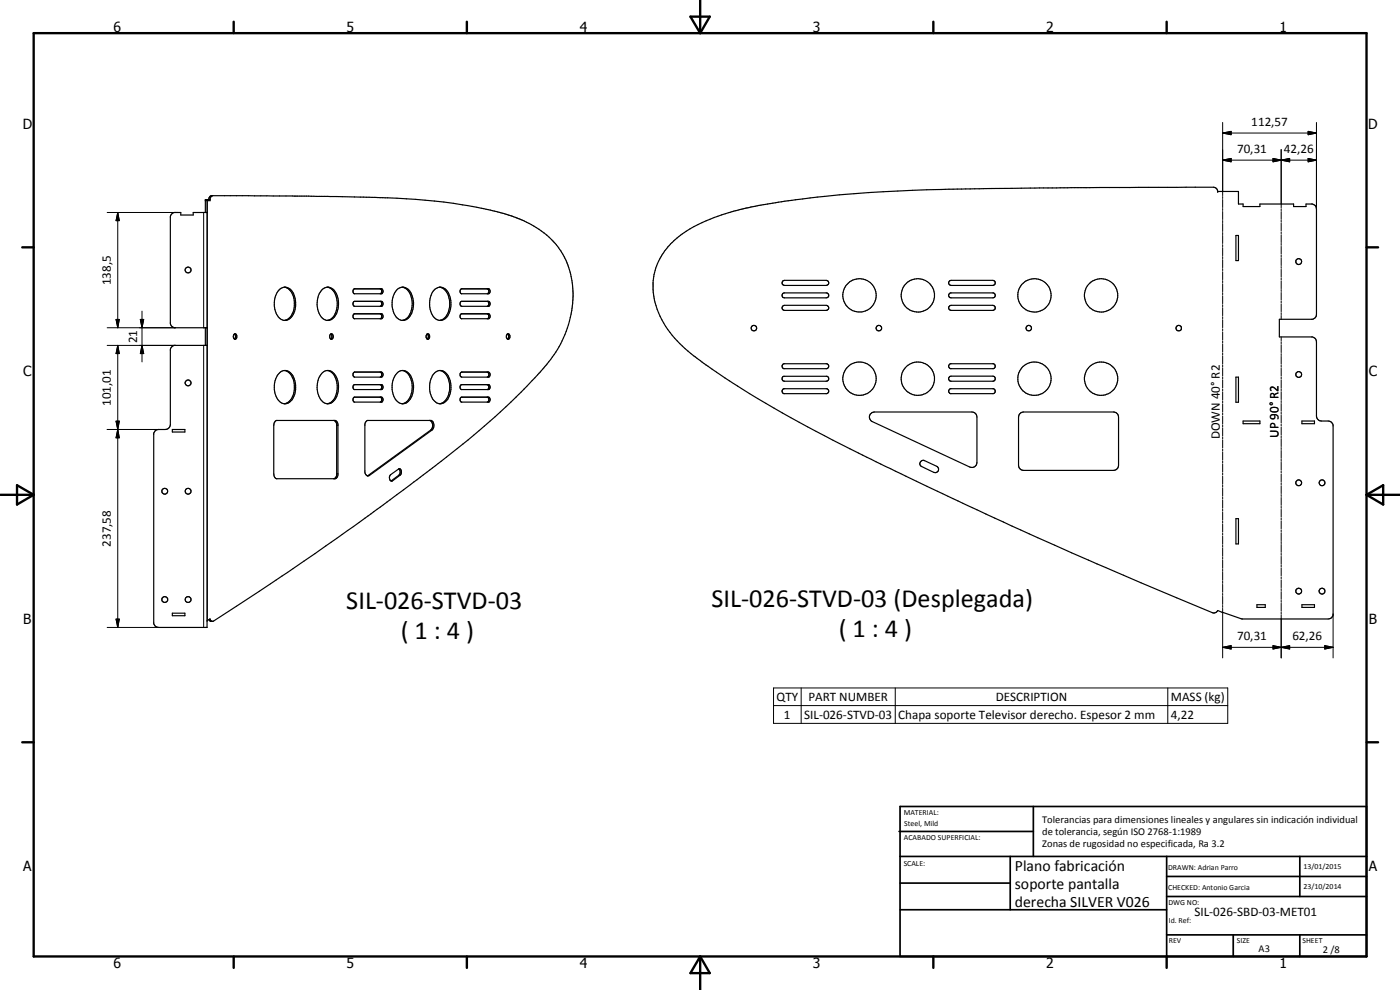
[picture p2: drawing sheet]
<svg xmlns="http://www.w3.org/2000/svg" width="420mm" height="297mm" viewBox="0 0 420 297" stroke-linecap="round" stroke-linejoin="round" font-family="sans-serif">
<g fill="none" stroke="#000" stroke-width=".35">
<path d="M62.1 60v128.3h-14.5l-1-.5-.5-.7 .1-57.3a1.49 1.49 0 0 1 1.4-.9l2.6-.2 .7-.5 .2-.8 .1-22.9 1.1-.9h9.8M62.6 60l.3-.9 .5-.4 29.3 .1 21.4 .5a178.9 178.9 0 0 1 30.4 3.2l7.7 1.9a35.8 35.8 0 0 1 9.5 4.4 23.2 23.2 0 0 1 10.2 22.3 34.4 34.4 0 0 1-9.8 20.5 202.6 202.6 0 0 1-24.9 23l-21.1 16.1a982.2 982.2 0 0 1-38.3 26.7l-13.7 9h-.9l-.5-.5M63.8 58.7l-.5 .4-.3 .9h-1.4v3.8M62.1 63.8h-4.1v.7h-3.7v-.7h-2l-.7 .4-.5 .7v32.3l.5 .7 .7 .4h9.8M201.2 73.2a34.7 34.7 0 0 1 14.2-8.3 109.3 109.3 0 0 1 23.3-5 436.9 436.9 0 0 1 49.9-3.2l32.9-.4 42.7-.1 .9 .4 .4 .8h6.2v3.8h1.4v.8h5v-.8h10.1v.8h3.8v-.8h1.9l.8 .4 .4 1.1v31.6a1.51 1.51 0 0 1-1.2 1.5h-9.9v5.3h9.9l.8 .4 .3 .5 .1 22.8a1.52 1.52 0 0 0 1.5 1.5l2.6 .1 .9 1.2-.1 57.2-.6 .7-.8 .2h-25.9l-7.2-2.5-.7 .6h-1a1635.2 1635.2 0 0 1-67.9-29.6l-13-6.1a792.1 792.1 0 0 1-50.6-25.6l-4.9-2.9a171 171 0 0 1-21.8-15 25.6 25.6 0 0 1-9.6-17.7 17.6 17.6 0 0 1 2.9-10.7zM370.9 70.7h.8v7.5h-.8zM61.6 98.3v5.3M83.7 87a2.57 2.57 0 0 1 4.4 1.2 6.3 6.3 0 0 1-1.5 7.7 2.82 2.82 0 0 1-3.8-2 6.7 6.7 0 0 1 .9-6.9zM85.3 86.1a4.3 4.3 0 0 1 3 4.5 5.4 5.4 0 0 1-2.3 5.4l-.7 .1M96.6 87a2.6 2.6 0 0 1 4.4 1.2 6.5 6.5 0 0 1-1.6 7.7 2.82 2.82 0 0 1-3.7-2 7 7 0 0 1 .9-6.9zM98.2 86.1a4.3 4.3 0 0 1 3 4.5 5.6 5.6 0 0 1-2.3 5.4l-.7 .1M106.1 94.4l.2-.3h8.3a.95 .95 0 0 1 0 1.5h-8.3l-.4-.5z"/>
<path d="M106.1 86.9l.2-.2h8.3a.95 .95 0 0 1 0 1.4h-8.3l-.4-.5zM106.1 90.6l.2-.2h8.3a.85 .85 0 0 1-.1 1.5h-8.1a.85 .85 0 0 1-.3-1.3zM114.1 94.1a.88 .88 0 0 1 .1 1.5M114.2 86.7l.3 .6-.3 .8M114.2 90.4a.89 .89 0 0 1-.1 1.5M119 87a2.6 2.6 0 0 1 4.5 1.2 6.5 6.5 0 0 1-1.5 7.7 2.99 2.99 0 0 1-4-2.5 6.8 6.8 0 0 1 1-6.4zM120.7 86.1a3.9 3.9 0 0 1 2.9 4 6.2 6.2 0 0 1-1.9 5.7l-1 .3M130.3 87a2.56 2.56 0 0 1 4.4 1.2 6.6 6.6 0 0 1-1.2 7.5 2.7 2.7 0 0 1-4.1-1.8 6.9 6.9 0 0 1 .9-6.9zM131.9 86.1a3.5 3.5 0 0 1 2.6 2.5 6.2 6.2 0 0 1-1.9 7.4l-.7 .1M138.2 94.4l.3-.3h8.2a.95 .95 0 0 1 0 1.5h-8.2l-.4-.5zM138.2 90.6l.3-.2h8.2a.85 .85 0 0 1-.1 1.5h-8l-.5-.4zM138.3 86.7h8.4a.95 .95 0 0 1 0 1.4h-8.2a.9 .9 0 0 1-.2-1.4z"/>
<path d="M146.2 94.1a.84 .84 0 0 1 .1 1.5M146.3 86.7l.4 .6-.4 .8M146.3 90.4a.84 .84 0 0 1-.1 1.5M234.9 88.1l.4-.2h12.8a.75 .75 0 0 1 .6 .8 .75 .75 0 0 1-.8 .7h-12.5l-.6-.4zM234.9 84.3l.5-.2h12.5a.76 .76 0 0 1 .8 .8 .76 .76 0 0 1-.8 .7h-12.5a.79 .79 0 0 1-.6-.4 .79 .79 0 0 1 .1-.9zM234.9 91.9l.5-.3h12.5a.76 .76 0 0 1 .8 .8 .76 .76 0 0 1-.8 .7h-12.5a.77 .77 0 0 1-.6-.4 .77 .77 0 0 1 .1-.8zM284.8 92l.6-.4h12.6a.76 .76 0 0 1 .7 .8 .76 .76 0 0 1-.7 .7h-12.6l-.6-.3zM284.9 84.3l.5-.2h12.6a.76 .76 0 0 1 .7 .8 .76 .76 0 0 1-.7 .7h-12.6a.76 .76 0 0 1-.7-.4 .76 .76 0 0 1 .2-.9zM285.1 88l13-.1a.76 .76 0 0 1 .6 .8 .76 .76 0 0 1-.7 .7h-12.6a.75 .75 0 0 1-.7-.6 .75 .75 0 0 1 .4-.8zM70.2 100.4l.4-.2a.84 .84 0 0 1 .5 .8 .84 .84 0 0 1-.7 .8 1.04 1.04 0 0 1-.2-1.4zM70.4 100.2l.3 .7-.3 .8M83.7 112.1a2.53 2.53 0 0 1 2.6-.8 2.53 2.53 0 0 1 1.8 1.9 6.7 6.7 0 0 1-1.2 7.5 2.67 2.67 0 0 1-4.1-1.8 6.8 6.8 0 0 1 .9-6.8z"/>
<path d="M85.3 111.2h.4M85.7 111.2a5.5 5.5 0 0 1 2.5 6.5 4 4 0 0 1-2.9 3.5M96.6 112.1a2.45 2.45 0 0 1 4.1 .7 6.4 6.4 0 0 1-1.3 8.1 2.71 2.71 0 0 1-3.7-2 6.9 6.9 0 0 1 .9-6.8zM98.2 111.2h.4M98.5 111.2a5.4 5.4 0 0 1 2.5 6.5 4 4 0 0 1-2.8 3.5M99.1 100.4a.66 .66 0 0 1 .9 .1 .66 .66 0 0 1-.1 .9 .49 .49 0 0 1-.5 .4 .49 .49 0 0 1-.4-.6zM99.3 100.2l.3 .4v.7l-.3 .4M106.1 111.9l.3-.3h8.1a.83 .83 0 0 1 .5 .8 .83 .83 0 0 1-.5 .8h-8.1a.82 .82 0 0 1-.3-1.3zM106.1 115.6l.3-.2h8.1a.86 .86 0 0 1 .1 1.5h-8.3l-.4-.6zM106.3 119.2h8.3a.91 .91 0 0 1 0 1.4h-8.3l-.4-.5 .1-.6zM114.1 111.6a.85 .85 0 0 1 .4 .8 .85 .85 0 0 1-.4 .8M114.1 115.4a.85 .85 0 0 1 .1 1.5"/>
<path d="M114.2 119.2a.88 .88 0 0 1-.1 1.4M119.3 111.8a2.57 2.57 0 0 1 4.2 1.4 6.4 6.4 0 0 1-1.5 7.7 2.76 2.76 0 0 1-3.8-2 6.7 6.7 0 0 1 1.1-7.1zM120.7 111.2h.4M121.1 111.2a5.6 5.6 0 0 1 2.5 6.5 4.1 4.1 0 0 1-2.9 3.5M128.2 100.2a1.02 1.02 0 0 1 0 1.5M128.3 100.2a.83 .83 0 0 1 .7 .7 .83 .83 0 0 1-.6 .9h-.1M128.3 100.2a.95 .95 0 0 0 0 1.6M130.3 112.1a2.53 2.53 0 0 1 2.5-.8 2.53 2.53 0 0 1 1.9 1.9 6.2 6.2 0 0 1-1.5 7.7 2.73 2.73 0 0 1-3.8-2 6.9 6.9 0 0 1 .9-6.8zM132.3 111.2a5.3 5.3 0 0 1 2.6 6l-.4 1.5a3.7 3.7 0 0 1-2.6 2.5M138.2 111.9l.3-.3h8.1a.83 .83 0 0 1 .5 .8 .83 .83 0 0 1-.5 .8h-8l-.5-.4zM138.2 119.4l.3-.2h8.2a.91 .91 0 0 1 0 1.4h-8.2l-.4-.5zM138.2 115.6l.3-.2h8.1a.86 .86 0 0 1 .1 1.5h-8.2l-.4-.6z"/>
<path d="M146.2 111.6a.82 .82 0 0 1 .5 .8 .82 .82 0 0 1-.5 .8M146.2 115.4a.85 .85 0 0 1 .1 1.5M146.3 119.2a.84 .84 0 0 1-.1 1.4M152.2 100.2h.3a.83 .83 0 0 1 .6 .8 .83 .83 0 0 1-.8 .8l-.3-.6zM152.3 100.2a1.01 1.01 0 0 1 0 1.5M234.9 113.1l.3-.2h12.9a.75 .75 0 0 1 .6 .8 .75 .75 0 0 1-.8 .7l-12.8-.1a.83 .83 0 0 1-.2-1.2zM234.9 109.3l.3-.2h12.9a.76 .76 0 0 1 .6 .8 .76 .76 0 0 1-.6 .7l-13-.1a.79 .79 0 0 1-.2-1.2zM234.9 116.8l.3-.2h12.9a.76 .76 0 0 1 .6 .8 .76 .76 0 0 1-.6 .7l-13-.1a.79 .79 0 0 1-.2-1.2zM284.9 113.1l.5-.2h12.6a.76 .76 0 0 1 .7 .7 .76 .76 0 0 1-.7 .8h-12.6a.77 .77 0 0 1-.6-.5 .77 .77 0 0 1 .1-.8zM284.9 116.8l.4-.2h12.8a.78 .78 0 0 1 .6 .8 .78 .78 0 0 1-.6 .7h-12.8a.75 .75 0 0 1-.4-1.3zM284.9 109.3l.4-.2h12.8a.77 .77 0 0 1 .6 .8 .77 .77 0 0 1-.6 .7h-12.8a.75 .75 0 0 1-.4-1.3zM370.9 113.2h.8v7.5h-.8z"/>
<path d="M51.7 128.9h3.8v.7h-3.8zM82.6 126.4l.4-.2h17.7l.3 .2 .4 1v15.1l-.4 .9-.3 .2h-17.9l-.5-.6-.1-.8v-14.6zM100.3 126.2l.6 .6 .1 .6v15.1l-.2 .7-.5 .4M109.9 126.4l.4-.2h19.1a1.86 1.86 0 0 1 .3 2.8l-18.8 13.7a.95 .95 0 0 1-1.1-.1 .95 .95 0 0 1-.3-1v-14.2zM129.1 126.2a1.86 1.86 0 0 1 .2 2.8l-18.9 13.7M261.2 124.2l1.2-.6h29.3a1.52 1.52 0 0 1 1.5 1.5v13.7a1.49 1.49 0 0 1-2.2 1.3l-29.2-13.6a1.54 1.54 0 0 1-.6-2.3zM276.2 138.6l.4-.3 .7-.2 3.8 1.8a1.01 1.01 0 0 1 .5 1.4 1.01 1.01 0 0 1-1.4 .4l-3.9-2-.3-.4zM305.9 124.3l.5-.4 .8-.3h27l.8 .3 .4 .4 .3 .8v14.5l-.3 .9-.4 .4-.8 .2h-27l-.8-.2-.5-.4-.2-.9v-14.5zM373.1 126.3h5v.8h-5zM390.7 126.3h3.8v.8h-3.8zM117.1 142.5l2.6-1.8a1.03 1.03 0 0 1 .8 .8 1.03 1.03 0 0 1-.4 1l-2.3 1.8a.99 .99 0 0 1-.9-.7 .99 .99 0 0 1 .2-1.1zM119.7 140.7a1.26 1.26 0 0 1 0 1.8l-2.3 1.8"/>
<path d="M370.9 155.6h.8v7.6h-.8zM51.7 184h3.8v.7h-3.8zM62.1 186.3l.9-.6 .6 .7M377.2 181.4h2.5v.8h-2.5zM390.7 181.4h3.8v.8h-3.8z"/>
<circle cx="389.8" cy="78.5" r=".88"/>
<circle cx="56.5" cy="81" r=".89"/>
<circle cx="226.3" cy="98.5" r=".84"/>
<circle cx="257.9" cy="88.6" r="5"/>
<circle cx="263.8" cy="98.4" r=".83"/>
<circle cx="275.5" cy="88.6" r="5"/>
<circle cx="308.7" cy="98.5" r=".82"/>
<circle cx="310.5" cy="88.6" r="5"/>
<circle cx="330.5" cy="88.6" r="5"/>
<circle cx="353.7" cy="98.5" r=".82"/>
<circle cx="56.5" cy="114.9" r=".87"/>
<circle cx="258" cy="113.6" r="5"/>
<circle cx="275.5" cy="113.6" r="5"/>
<circle cx="310.5" cy="113.6" r="5"/>
<circle cx="330.5" cy="113.6" r="5"/>
<circle cx="389.8" cy="112.4" r=".87"/>
<circle cx="49.4" cy="147.4" r=".87"/>
<circle cx="56.5" cy="147.4" r=".87"/>
<circle cx="389.7" cy="144.9" r=".87"/>
<circle cx="396.8" cy="144.9" r=".88"/>
<circle cx="49.4" cy="179.9" r=".88"/>
<circle cx="56.5" cy="179.9" r=".88"/>
<circle cx="389.8" cy="177.4" r=".87"/>
<circle cx="396.7" cy="177.4" r=".87"/>
</g>
<g fill="none" stroke="#000" stroke-width=".3">
<path d="M366.9 39.9l2.6-.5v1zM366.9 36.7v22M366.9 39.9h28.2M392.6 39.4l2.5 .5-2.5 .5zM395.1 36.7v26M61.8 60h.4v126.2M62.6 60h.4M366.9 48l2.6-.5v1.1zM366.9 59v.6M366.9 59.9v2.4M366.9 48h28.2M382 47.5l2.5 .5-2.5 .6z"/>
<path d="M384.5 48l2.5-.5v1.1zM384.5 44.9v17.5M392.6 47.5l2.5 .5-2.5 .6zM32.2 63.8h21.2M35.3 63.8l.5 2.4h-1zM35.3 63.8v34.5M61.1 63.8v34.5M366.9 62.6v.6M366.9 63.5v2.4M366.9 66.2v.6M366.9 67.1v2.4M366.9 69.8v.6"/>
<path d="M366.9 70.7v2.4M366.9 73.4v.6M366.9 74.3v2.4M366.9 77v.6M366.9 77.9v2.4M384.5 62.7v.5M384.5 63.5v2.3M384.5 66.1v.6M384.5 67v2.3M384.5 69.6v.5M384.5 70.4v2.4M384.5 73v.6"/>
<path d="M384.5 73.9v2.3M384.5 76.5v.6M384.5 77.3v2.4M384.5 80v.5M32.2 98.3h20.4M34.8 95.8h1l-.5 2.5zM42.1 95.8h1l-.5 2.5zM42.6 93.3v15.3M114.1 90.4h.4M114.1 86.7h.4M114.1 94.1h.4M146.2 90.4h.4"/>
<path d="M146.2 86.7h.4M146.2 94.1h.4M366.9 80.6v.6M366.9 81.5v2.4M366.9 84.2v.6M366.9 85.1v2.4M366.9 87.8v.6M366.9 88.7v2.4M366.9 91.4v.6M366.9 92.3v2.4M366.9 95v.6M366.9 95.9v2.4"/>
<path d="M366.9 98.7v.5M366.9 99.6v2.4M384.5 80.8v2.3M384.5 83.4v.6M384.5 84.3v2.3M384.5 86.9v.6M384.5 87.8v2.2M384.5 90.3v.6M384.5 91.2v2.3M384.5 93.8v.6M384.5 94.7v1.1M32.2 103.6h20.4"/>
<path d="M35.3 103.6l.5 2.5h-1zM35.3 103.6v84.7M42.6 103.6l.5 2.5h-1zM61.1 103.6v84.7M114.1 115.4h.4M114.1 119.2h.4M114.1 111.6h.4M146.2 115.4h.4M146.2 119.2h.4M146.2 111.6h.4M366.9 102.3v.6M366.9 103.2v2.4"/>
<path d="M366.9 105.9v.6M366.9 106.8v2.4M366.9 109.5v.6M366.9 110.4v2.4M366.9 113.1v.6M366.9 114v2.4M366.9 116.7v.6M366.9 117.6v2.4M384.5 101.1v1.1M384.5 102.5v.6M384.5 103.4v2.4M384.5 106.1v.6"/>
<path d="M384.5 106.9v2.4M384.5 109.6v.6M384.5 110.5v2.3M384.5 113.1v.6M384.5 114v2.4M384.5 116.6v.6M384.5 117.5v2.4M32.2 128.9h15.4M34.8 126.4h1l-.5 2.5zM35.3 128.9l.5 2.5h-1zM101 127.6h.4M129.3 129h.4"/>
<path d="M366.9 120.3v.6M366.9 121.2v2.4M366.9 123.9v.6M366.9 124.8v2.4M366.9 127.5v.6M366.9 128.4v2.4M366.9 131.1v.6M366.9 132v2.4M366.9 134.7v.6M366.9 135.6v2.4M366.9 138.3v.6M366.9 139.2v2.4"/>
<path d="M384.5 120.2v.6M384.5 121.1v2.3M384.5 123.7v.6M384.5 124.6v2.3M384.5 127.3v.5M384.5 128.1v2.4M384.5 130.8v.6M384.5 131.6v2.4M384.5 134.3v.6M384.5 135.2v2.3M384.5 137.8v.6M384.5 138.7v2.4"/>
<path d="M101 142.2h.4M110.5 142.7h.4M117.4 144.3h.4M119.7 142.5h.4M366.9 141.9v.6M366.9 142.9v2.4M366.9 145.5v.7M366.9 146.5v2.4M366.9 149.2v.6M366.9 150.1v2.4M366.9 152.8v.6M366.9 153.7v2.4"/>
<path d="M366.9 156.4v.6M366.9 157.3v2.4M384.5 141.4v.5M384.5 142.2v2.4M384.5 144.9v.6M384.5 145.8v2.3M384.5 148.4v.6M384.5 149.3v2.3M384.5 151.9v.6M384.5 152.8v2.4M384.5 155.4v.6M384.5 156.3v2.4"/>
<path d="M384.5 159v.6M384.5 159.9v2.3M366.9 160v.6M366.9 160.9v2.4M366.9 163.6v.6M366.9 164.5v2.4M366.9 167.2v.6M366.9 168.1v2.4M366.9 170.8v.6M366.9 171.7v2.4M366.9 174.4v.6M366.9 175.3v2.4"/>
<path d="M366.9 178.1v.5M366.9 178.9v2.5M384.5 162.5v.6M384.5 163.4v2.3M384.5 166v.6M384.5 166.9v2.4M384.5 169.5v.6M384.5 170.4v2.4M384.5 173.1v.6M384.5 174v2.3M384.5 176.6v.6M384.5 177.5v2.3"/>
<path d="M32.2 188.3h15.4M34.8 185.8h1l-.5 2.5zM366.9 194.2l2.6-.5v1zM366.9 181.7v.5M366.9 182.5v14.9M366.9 194.2h33.2M382 193.7l2.5 .5-2.5 .5zM384.5 194.2l2.5-.5v1zM384.5 180.1v.6M384.5 181v2.4M384.5 183.7v.6M384.5 184.5v12.9"/>
<path d="M397.6 193.7l2.5 .5-2.5 .5zM400.1 184.2v13.2M232.1 206.4h136.4v10.6h-136.4zM232.1 211.7h136.4M240.4 206.4v10.6M268.7 206.4v10.6M350.5 206.4v10.6"/>
</g>
<g fill="#000">
<circle cx="61.6" cy="60" r=".18"/>
<circle cx="62.1" cy="60" r=".18"/>
<circle cx="62.6" cy="60" r=".18"/>
<circle cx="63" cy="60" r=".18"/>
<circle cx="365.5" cy="57.4" r=".18"/>
</g>
<g fill="none" stroke="#000" stroke-width=".71">
<path d="M10.1 9.9h400v277.1h-400zM70.1 6.5v3.4M140.1 6.5v3.4M207.2 5h5.8l-2.9 4.9zM210.1 0v9.9M280.1 6.5v3.4M350.1 6.5v3.4M6.7 74.2h3.4M410.1 74.2h3.5M.1 148.5h10M5.1 145.6l5 2.9-5 2.9zM410.1 148.5h10"/>
<path d="M410.1 148.5l5-2.9v5.8zM6.7 222.7h3.4M410.1 222.7h3.5M70.1 287v3.4M140.1 287v3.4M210.1 287v10M210.1 287l2.9 5h-5.8zM280.1 287v3.4M350.1 287v3.4"/>
</g>
<g fill="none" stroke="#000" stroke-width=".51">
<path d="M269.8 249.5h40.3M270.1 242h140v45h-140zM270.1 257h140M303.2 257v16M310.1 242v15M350.1 257v30M390.1 257v12M270.1 265h33.1M270.1 273h80M350.1 269h60M350.1 263h60M350.1 280.5h60"/>
<path d="M370.1 280.5v6.5M390.1 280.5v6.5"/>
</g>
<g fill="#000">
<path d="M366.9 39.9l2.6-.5v1zM366.9 48l2.6-.5v1.1zM382 47.5l2.5 .5-2.5 .6zM384.5 48l2.5-.5v1.1zM392.6 47.5l2.5 .5-2.5 .6zM392.6 39.4l2.5 .5-2.5 .5zM35.3 63.8l.5 2.4h-1zM34.8 95.8h1l-.5 2.5zM42.1 95.8h1l-.5 2.5zM35.3 103.6l.5 2.5h-1zM42.6 103.6l.5 2.5h-1zM34.8 126.4h1l-.5 2.5z"/>
<path d="M35.3 128.9l.5 2.5h-1zM34.8 185.8h1l-.5 2.5zM366.9 194.2l2.6-.5v1zM382 193.7l2.5 .5-2.5 .5zM384.5 194.2l2.5-.5v1zM397.6 193.7l2.5 .5-2.5 .5z"/>
</g>
<g font-size="7.9">
<text x="103.9" y="182.7">SIL-026-STVD-03</text>
<text x="213.6" y="182.2">SIL-026-STVD-03 (Desplegada)</text>
<text x="120.3" y="191.6">( 1 : 4 )</text>
<text x="251.7" y="191.2">( 1 : 4 )</text>
</g>
<g font-size="4.7">
<text x="304.6" y="261.2">Plano fabricación</text>
<text x="304.6" y="266.6">soporte pantalla</text>
<text x="304.6" y="272">derecha SILVER V026</text>
</g>
<g font-size="4.2">
<text x="34" y="9.6">6</text>
<text x="104" y="9.6">5</text>
<text x="174" y="9.6">4</text>
<text x="244" y="9.6">3</text>
<text x="314" y="9.6">2</text>
<text x="384" y="9.6">1</text>
<text x="6.8" y="38.7">D</text>
<text x="410.6" y="38.7">D</text>
<text x="7" y="112.9">C</text>
<text x="410.8" y="112.9">C</text>
<text x="7" y="187.1">B</text>
<text x="410.8" y="187.1">B</text>
<text x="7" y="261.4">A</text>
<text x="410.8" y="261.4">A</text>
<text x="34" y="290.4">6</text>
<text x="104" y="290.4">5</text>
<text x="174" y="290.4">4</text>
<text x="244" y="290.4">3</text>
<text x="314" y="290.4">2</text>
<text x="384" y="290.4">1</text>
</g>
<g font-size="3.9">
<text x="375.5" y="37.9">112,57</text>
<text x="371.3" y="46">70,31</text>
<text x="385.3" y="46">42,26</text>
<text x="33.3" y="85.6" transform="rotate(-90 33.3 85.6)">138,5</text>
<text x="41.1" y="103" transform="rotate(-90 41.1 103)">21</text>
<text x="33.3" y="121.8" transform="rotate(-90 33.3 121.8)">101,01</text>
<text x="366.1" y="131.8" transform="rotate(-90 366.1 131.8)">DOWN 40° R2</text>
<text x="383.7" y="131.4" transform="rotate(-90 383.7 131.4)">UP 90° R2</text>
<text x="33.3" y="164" transform="rotate(-90 33.3 164)">237,58</text>
<text x="371.3" y="192.2">70,31</text>
<text x="387.8" y="192.2">62,26</text>
<text x="233" y="210.4">QTY</text>
<text x="235.3" y="215.6">1</text>
<text x="241.3" y="215.6">SIL-026-STVD-03</text>
<text x="242.6" y="210.3">PART NUMBER</text>
<text x="269.6" y="215.7">Chapa soporte Televisor derecho. Espesor 2 mm</text>
<text x="298.8" y="210.4">DESCRIPTION</text>
<text x="351.4" y="210.4">MASS (kg)</text>
<text x="351.4" y="215.6">4,22</text>
<text x="358.5" y="275">SIL-026-SBD-03-MET01</text>
</g>
<g font-size="3.1">
<text x="312.7" y="246.8">Tolerancias para dimensiones lineales y angulares sin indicación individual</text>
<text x="312.7" y="250.4">de tolerancia, según ISO 2768-1:1989</text>
<text x="312.7" y="254">Zonas de rugosidad no especificada, Ra 3.2</text>
<text x="377.7" y="285.6">A3</text>
<text x="397" y="285.9">2 /8</text>
</g>
<g font-size="2.4">
<text x="271.2" y="244.4">MATERIAL:</text>
<text x="271.3" y="252">ACABADO SUPERFICIAL:</text>
<text x="271.4" y="247.9">Steel, Mild</text>
<text x="271.2" y="259.7">SCALE:</text>
<text x="350.6" y="261">DRAWN: Adrian Parro</text>
<text x="391.2" y="260.6">13/01/2015</text>
<text x="350.6" y="267">CHECKED: Antonio Garcia</text>
<text x="391.2" y="266.7">23/10/2014</text>
<text x="350.6" y="271.4">DWG NO:</text>
<text x="350.8" y="276.9">Id. Ref:</text>
<text x="350.8" y="282.8">REV</text>
<text x="371.2" y="282.9">SIZE</text>
<text x="390.9" y="282.9">SHEET</text>
</g>
</svg>
